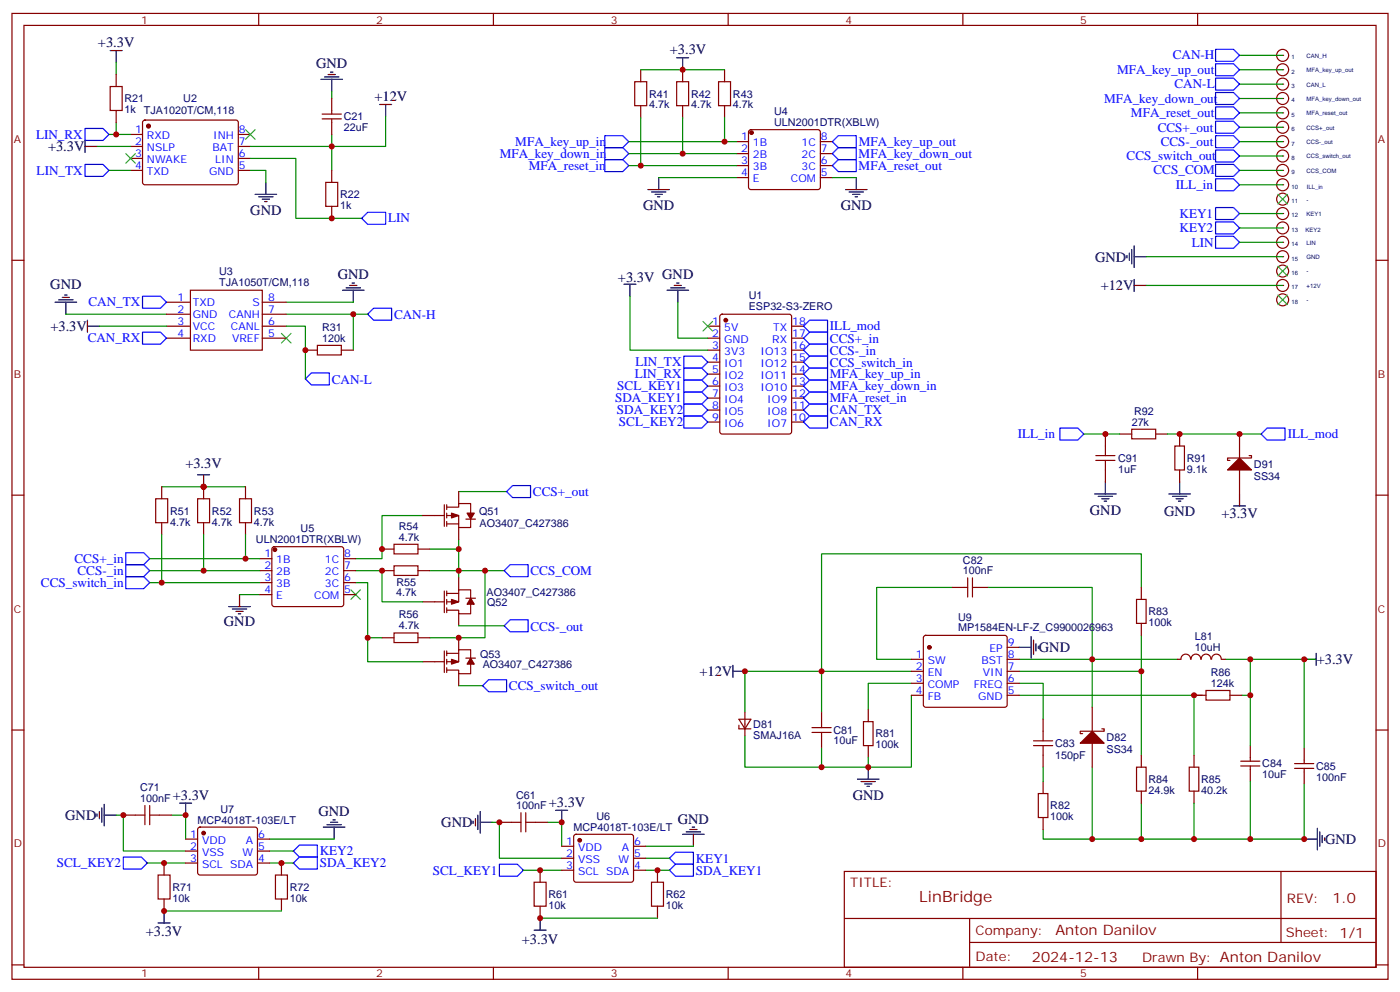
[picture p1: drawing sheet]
<svg xmlns="http://www.w3.org/2000/svg" width="412mm" height="292mm" viewBox="0 0 412 292" stroke-linecap="round" stroke-linejoin="round" font-family="sans-serif">
<g fill="none" stroke="#870000" stroke-width=".35">
<path d="M3.5 4h405.4v284.3h-405.4zM7.1 7.5h398.2v277.3h-398.2zM76.2 4v3.5M145.3 4v3.5M214.5 4v3.5M283.6 4v3.5M352.8 4v3.5M38.5 39.6h3.5M42.2 35.6l.5-.3 27.1 .1 .4 .7-.1 17.9-.6 .4-27.1-.1-.4-.6v-17.6zM70.2 39.6h3.5M187 24.1h3.5v7h-3.5zM188.7 20.5v3.6"/>
<path d="M188.7 31.1v3.5M199.3 24.1h3.5v7h-3.5zM201.1 20.5v3.6M201.1 31.1v3.5M211.7 24.1h3.5v7h-3.5zM213.4 20.5v3.6M213.4 31.1v3.5M220.7 38.4l.5-.2h19.7l.5 .2 .3 .5v16.2l-.3 .5-.5 .2h-19.7l-.5-.2-.2-.5v-16.2zM38.5 43.1h3.5M38.5 46.6h3.5M38.5 50.2h3.5M70.2 43.1h3.5"/>
<path d="M70.2 46.6h3.5M70.2 50.2h3.5M217 41.7h3.5M217 45.2h3.5M217 48.8h3.5M217 52.3h3.5M241.7 41.7h3.5M241.7 45.2h3.5M241.7 48.8h3.5M241.7 52.3h3.5M3.5 76.6h3.6M405.3 76.6h3.6"/>
<path d="M49 96h7.1M49 99.6h7.1M49 89h7.1M49 92.5h7.1M56.1 85.4h21.2v17.7h-21.2zM77.3 96h7M77.3 99.6h7M77.3 89h7M77.3 92.5h7M208.5 96h3.5M208.5 99.6h3.5M212.3 92.7l.4-.2h19.8l.6 .4 .1 34.2-.5 .6-20 .1-.6-.5-.1-34.1z"/>
<path d="M233.2 96h3.5M233.2 99.6h3.5M208.5 103.1h3.5M208.5 106.6h3.5M208.5 110.1h3.5M208.5 113.7h3.5M208.5 117.2h3.5M233.2 103.1h3.5M233.2 106.6h3.5M233.2 110.1h3.5M233.2 113.7h3.5M233.2 117.2h3.5"/>
<path d="M208.5 120.7h3.5M208.5 124.2h3.5M233.2 120.7h3.5M233.2 124.2h3.5M3.5 145.8h3.6M405.3 145.8h3.6M3.5 214.9h3.6M405.3 214.9h3.6M248.7 256.5h156.6v28.3h-156.6zM377.3 256.6v20.8M248.7 270.4h156.5M285.6 277.4h119.6"/>
<path d="M285.6 270.4v14.1M3.5 284.1h3.6M76.2 284.8v3.5M145.3 284.8v3.5M214.5 284.8v3.5M283.6 284.8v3.5M352.8 284.8v3.5M405.3 284.1h3.6"/>
</g>
<g fill="#870000" stroke="#870000" stroke-width=".35">
<circle cx="213.8" cy="94.3" r=".53"/>
<circle cx="43.7" cy="37.1" r=".53"/>
<circle cx="221.4" cy="39.1" r=".53"/>
</g>
<g fill="none" stroke="#000" stroke-width=".35">
<path d="M32.5 14.9h3.5M34.2 14.9v3.5M199.3 17h3.5M201.1 17v3.5M94.5 23.4h6.4M95.6 22.6h4.2M96.7 21.9h2.1M97.4 21.2h.7M97.7 23.4v3.5M111.8 30.8h3.6M113.6 30.8v3.5M75.1 57.2h6.4"/>
<path d="M76.2 57.9h4.2M77.3 58.6h2.1M78 59.3h.7M78.3 53.7v3.5M190.9 55.8h6.3M191.9 56.5h4.2M193 57.2h2.1M193.7 57.9h.7M194 52.3v3.5M249.1 55.8h6.3M250.1 56.5h4.3M251.2 57.2h2.1"/>
<path d="M251.9 57.9h.7M252.2 52.3v3.5M16.2 89h6.4M17.3 88.3h4.2M18.3 87.6h2.2M19 86.9h.8M19.4 89v3.5M25.8 96h3.5M25.8 94.3v3.5M100.9 85.4h6.3M102 84.7h4.2M103 84h2.1"/>
<path d="M103.7 83.3h.7M104.1 85.4v3.6M183.8 83.7h3.5M185.6 83.7v3.5M196.5 85.4h6.3M197.6 84.7h4.2M198.6 84h2.1M199.3 83.3h.7M199.7 85.4v3.6M322.4 145.4h6.4M323.5 146.1h4.2M324.6 146.8h2.1"/>
<path d="M325.3 147.5h.7M325.6 141.9v3.5M344.3 145.4h6.4M345.4 146.1h4.2M346.4 146.8h2.1M347.1 147.5h.7M347.5 141.9v3.5M363.4 148.9h3.5M365.1 145.4v3.5"/>
</g>
<g fill="none" stroke="#008700" stroke-width=".35">
<path d="M34.2 18.4v3.5M32.1 39.6h6.4M34.2 36.1v3.5M97.7 26.9v2.1M97.7 39.6v10.6M113.6 34.3v8.8h-39.9M188.7 34.6v14.2M188.7 20.5h24.7M201.1 34.6v10.6M213.4 34.6v7.1M32.1 50.2h6.4M73.7 50.2h4.6v3.5"/>
<path d="M73.7 46.6h13.4v17.7h19.4M185.2 41.7h31.8M185.2 45.2h31.8M185.2 48.8h31.8M194 52.3h23M245.2 52.3h7M19.4 92.5h29.6M29.3 96h19.7M84.3 96h5.7v15.5M84.3 92.5h24M84.3 89h19.8M185.6 87.2v15.9h22.9"/>
<path d="M199.7 89v10.6h8.8"/>
</g>
<path d="M72.3 38.2l2.8 2.8M75.1 38.2l-2.8 2.8M37 45.2l2.9 2.8M39.9 45.2l-2.9 2.8M82.9 98.1l2.8 2.9M85.7 98.1l-2.8 2.9M207.1 94.6l2.8 2.8M209.9 94.6l-2.8 2.8" fill="none" stroke="#3c3" stroke-width=".35"/>
<g fill="none" stroke="#00f" stroke-width=".35">
<path d="M25 37.8h5.3l1.8 1.8-1.8 1.7h-5.3zM178.2 39.9h5.2l1.8 1.8-1.8 1.8h-5.2zM25 48.4h5.3l1.8 1.8-1.8 1.7h-5.3zM178.2 43.5h5.2l1.8 1.7-1.8 1.8h-5.2zM178.2 47h5.2l1.8 1.8-1.8 1.7h-5.2zM245.2 41.7l1.7-1.8h5.3v3.6h-5.3zM245.2 45.2l1.7-1.7h5.3v3.5h-5.3zM245.2 48.8l1.7-1.8h5.3v3.5h-5.3zM106.5 64.3l1.8-1.8h5.3v3.5h-5.3zM42 87.2h5.3l1.7 1.8-1.7 1.7h-5.3zM42 97.8h5.3l1.7 1.8-1.7 1.7h-5.3zM108.3 92.5l1.8-1.8h5.3v3.6h-5.3z"/>
<path d="M90 111.5l1.7-1.7h5.3v3.5h-5.3zM312.2 126h5.3l1.8 1.8-1.8 1.7h-5.3zM373.2 126h5.3v3.5h-5.3l-1.7-1.7z"/>
</g>
<circle cx="377.8" cy="16.3" r=".18" fill="#870000"/>
<circle cx="377.8" cy="16.3" r="1.76" fill="none" stroke="#870000" stroke-width=".35"/>
<circle cx="377.8" cy="20.5" r=".18" fill="#870000"/>
<circle cx="377.8" cy="20.5" r="1.76" fill="none" stroke="#870000" stroke-width=".35"/>
<circle cx="377.8" cy="24.8" r=".18" fill="#870000"/>
<circle cx="377.8" cy="24.8" r="1.76" fill="none" stroke="#870000" stroke-width=".35"/>
<circle cx="377.8" cy="29" r=".18" fill="#870000"/>
<circle cx="377.8" cy="29" r="1.76" fill="none" stroke="#870000" stroke-width=".35"/>
<circle cx="377.8" cy="33.2" r=".18" fill="#870000"/>
<circle cx="377.8" cy="33.2" r="1.76" fill="none" stroke="#870000" stroke-width=".35"/>
<circle cx="377.8" cy="37.5" r=".18" fill="#870000"/>
<circle cx="377.8" cy="37.5" r="1.76" fill="none" stroke="#870000" stroke-width=".35"/>
<circle cx="377.8" cy="41.7" r=".18" fill="#870000"/>
<circle cx="377.8" cy="41.7" r="1.76" fill="none" stroke="#870000" stroke-width=".35"/>
<circle cx="377.8" cy="45.9" r=".18" fill="#870000"/>
<circle cx="377.8" cy="45.9" r="1.76" fill="none" stroke="#870000" stroke-width=".35"/>
<circle cx="377.8" cy="50.2" r=".18" fill="#870000"/>
<circle cx="377.8" cy="50.2" r="1.76" fill="none" stroke="#870000" stroke-width=".35"/>
<circle cx="377.8" cy="54.4" r=".18" fill="#870000"/>
<circle cx="377.8" cy="54.4" r="1.76" fill="none" stroke="#870000" stroke-width=".35"/>
<circle cx="377.8" cy="58.6" r=".18" fill="#870000"/>
<circle cx="377.8" cy="58.6" r="1.76" fill="none" stroke="#870000" stroke-width=".35"/>
<circle cx="377.8" cy="62.9" r=".18" fill="#870000"/>
<circle cx="377.8" cy="62.9" r="1.76" fill="none" stroke="#870000" stroke-width=".35"/>
<circle cx="377.8" cy="67.1" r=".18" fill="#870000"/>
<circle cx="377.8" cy="67.1" r="1.76" fill="none" stroke="#870000" stroke-width=".35"/>
<circle cx="377.8" cy="71.3" r=".18" fill="#870000"/>
<circle cx="377.8" cy="71.3" r="1.76" fill="none" stroke="#870000" stroke-width=".35"/>
<circle cx="377.8" cy="75.6" r=".18" fill="#870000"/>
<circle cx="377.8" cy="75.6" r="1.76" fill="none" stroke="#870000" stroke-width=".35"/>
<circle cx="377.8" cy="79.8" r=".18" fill="#870000"/>
<circle cx="377.8" cy="79.8" r="1.76" fill="none" stroke="#870000" stroke-width=".35"/>
<circle cx="377.8" cy="84" r=".18" fill="#870000"/>
<circle cx="377.8" cy="84" r="1.76" fill="none" stroke="#870000" stroke-width=".35"/>
<circle cx="377.8" cy="88.3" r=".18" fill="#870000"/>
<g fill="none" stroke="#870000" stroke-width=".35">
<path d="M32.5 25.5h3.5v7h-3.5zM34.2 21.9v3.6M34.2 32.5v3.6M94.9 33.6h5.6M94.9 35h5.6M97.7 29v4.6M97.7 35v4.6M96 53.7h3.5v7h-3.5zM97.7 50.2v3.5M97.7 60.7v3.6M90 103.1h3.5M93.5 101.7h7v2.8h-7z"/>
<path d="M100.5 103.1h3.6M322.8 134.1h5.6M322.8 135.5h5.6M325.6 127.8v6.3M325.6 135.5v6.4M329.8 127.8h3.6M333.4 126.4h7v2.8h-7zM340.4 127.8h3.6M346.1 131.3h2.8v7.1h-2.8zM347.5 127.8v3.5M347.5 138.4v3.5M365.1 127.8v7"/>
<path d="M365.1 138.4v7M367.9 134.1h.8v.7h-7.1v.7h.7M45.9 146.8h3.5v7.1h-3.5zM47.6 143.3v3.5M47.6 153.9v3.5M58.2 146.8h3.5v7.1h-3.5zM60 143.3v3.5M60 153.9v3.5M70.6 146.8h3.5v7.1h-3.5zM72.3 143.3v3.5M72.3 153.9v3.5M124.5 151.8h6.4"/>
<path d="M130.9 148.6v6.3M131.6 151.8h3.5v3.5h3.5v-2.5M131.6 149.3h3.5v-1.1h3.5v2.9M131.6 148.6v1.4M131.6 151.1v1.4M131.6 153.5v1.4M131.6 154.2h3.5M135.1 144.7v3.5M135.1 155.3v3.5M137.2 152.8h2.9M76.6 164.5h3.5M76.6 168h3.5"/>
<path d="M76.6 171.5h3.5M76.6 175h3.5M80.3 161.1l.5-.2h19.7l.5 .2 .2 .5v16.3l-.2 .5-.5 .2h-19.7l-.5-.3-.2-.4v-16.3zM101.2 164.5h3.6M101.2 168h3.6M101.2 171.5h3.6M101.2 175h3.6M112.5 168h3.6M112.5 161.6h3.6M116.1 160.2h7v2.9h-7zM116.1 166.6h7v2.8h-7zM123.1 168h3.5"/>
<path d="M123.1 161.6h3.5M124.5 177.2h6.4M130.9 174v6.3M131.6 174v1.4M131.6 176.5v1.4M131.6 178.9v1.4M131.6 174.7h3.5M135.1 170.1v3.5M137.2 176.1h2.9M138.6 176.1v-2.5h-3.5v3.6h-3.5M138.6 177.9v2.8h-3.5v-1.1h-3.5M280.5 172.9h4.5"/>
<path d="M285 170.1v5.7M286.5 170.1v5.7M286.5 172.9h4.5M334.8 176.5h2.8v7h-2.8zM336.2 172.9v3.6M112.5 187.7h3.6M116.1 186.3h7v2.9h-7zM123.1 187.7h3.5M124.5 194.8h6.4M130.9 191.6v6.4M131.6 191.6v1.4M131.6 194.1v1.4"/>
<path d="M131.6 196.6v1.4M131.6 192.3h3.5M135.1 180.7v3.5M135.1 187.7v3.6M135.1 198.3v3.6M137.2 193.7h2.9M138.6 193.7v-2.4h-3.5v3.5h-3.5M138.6 195.5v2.8h-3.5v-1h-3.5M268.5 194.1h3.5M268.5 197.6h3.5M272.2 187.2l.5-.2h23.3l.5 .2 .2 .5v19.8l-.2 .5-.5 .2h-23.3l-.5-.2-.2-.5v-19.8zM296.7 194.1h3.5"/>
<path d="M296.7 197.6h3.5M296.7 190.6h3.5M336.2 183.5v3.5M346.8 194.1h1M347.9 194.1a1.41 1.41 0 0 1 1.4-1.5 1.41 1.41 0 0 1 1.4 1.5M350.9 194.1a1.41 1.41 0 0 1 1.4-1.5 1.41 1.41 0 0 1 1.4 1.5M353.9 194.1a1.41 1.41 0 0 1 1.4-1.5 1.41 1.41 0 0 1 1.4 1.5M356.9 194.1a1.41 1.41 0 0 1 1.4-1.5 1.41 1.41 0 0 1 1.4 1.5M359.8 194.1h1.1M217.7 211.7h3.5l-1.8 2.9zM217.7 213.5v1.1h3.5M219.4 209.6v7.1"/>
<path d="M239.2 215.6h5.6M239.2 214.2h5.6M242 209.6v4.6M242 215.6v4.6M254.4 212.4h2.8v7.1h-2.8zM255.8 208.9v3.5M255.8 219.5v3.5M268.5 204.7h3.5M268.5 201.2h3.5M296.7 204.7h3.5M296.7 201.2h3.5M304.4 219.5h5.7"/>
<path d="M304.4 218.1h5.7M307.3 211.7v6.4M307.3 219.5v6.3M321.7 208.2v7.1M321.7 218.8v7M324.6 214.6h.7v.7h-7.1v.7h.7M351.7 204.7h3.5M355.2 203.3h7.1v2.8h-7.1zM362.3 204.7h3.5M368.3 219.5v4.6M36.3 240h6.4M42.7 237.1v5.7"/>
<path d="M44.1 240h6.3M44.1 237.1v5.7M153.5 239.3v5.6M154.9 239.3v5.6M305.9 233.6h2.8v7.1h-2.8zM307.3 230.1v3.5M334.8 225.8h2.8v7.1h-2.8zM336.2 222.3v3.5M336.2 232.9v3.5M350.3 225.8h2.8v7.1h-2.8zM351.7 222.3v3.5M351.7 232.9v3.5"/>
<path d="M365.5 225.5h5.6M365.5 224.1h5.6M368.3 225.5v4.6M381.4 226.2h5.6M381.4 224.8h5.6M384.2 220.2v4.6M384.2 226.2v4.6M46.6 257.6h3.5v7.1h-3.5zM48.3 254.1v3.5M54.7 247h3.5M54.7 250.5h3.5M54.7 254.1h3.5"/>
<path d="M58.4 243.7l.5-.2h16.2l.5 .2 .2 .5v12.7l-.2 .5-.5 .2h-16.2l-.5-.2-.2-.5v-12.7zM75.8 247h3.6M75.8 250.5h3.6M75.8 254.1h3.6M81.1 257.6h3.6v7.1h-3.6zM82.9 254.1v3.5M147.1 242.1h6.4M154.9 242.1h6.3M157.3 259.7h3.6v7.1h-3.6zM159.1 256.2v3.5M165.5 249.1h3.5M165.5 252.7h3.5"/>
<path d="M165.5 256.2h3.5M169.2 245.8l.5-.2h16.2l.5 .2 .2 .5v12.7l-.2 .5-.5 .2h-16.2l-.5-.2-.2-.5v-12.7zM186.6 249.1h3.5M186.6 252.7h3.5M186.6 256.2h3.5M191.9 259.7h3.5v7.1h-3.5zM193.7 256.2v3.5M307.3 240.7v3.5M48.3 264.7v3.5M82.9 264.7v3.5M159.1 266.8v3.5M193.7 266.8v3.5"/>
<circle cx="377.8" cy="88.3" r="1.76"/>
</g>
<g fill="none" stroke="#008700" stroke-width=".35">
<path d="M365.1 16.3h12.7M365.1 24.8h12.7M365.1 37.5h12.7M365.1 33.2h12.7M365.1 29h12.7M365.1 20.5h12.7M28.6 43.1h9.9M365.1 50.2h12.7M365.1 45.9h12.7M365.1 41.7h12.7M365.1 54.4h12.7M337.6 75.6h40.2"/>
<path d="M365.1 62.9h12.7M365.1 67.1h12.7M365.1 71.3h12.7M104.1 92.5v10.6M337.6 84h40.2M319.3 127.8h10.5M344 127.8h27.5M47.6 143.3h24.7M47.6 157.4v14.1M60 157.4v10.6M72.3 157.4v7.1M124.5 151.8h-12v12.7h-7.7"/>
<path d="M135.1 158.8v11.3M135.1 144.7h14.1M44.1 168h32.5M44.1 164.5h32.5M44.1 171.5h32.5M70.6 175h6M104.8 171.5h3.5v23.3h16.2M104.8 168h7.7v9.2h12M126.6 161.6h8.5M126.6 168h21.9M142.9 168v19.7h-16.3M280.5 172.9h-22.3v21.2h10.3"/>
<path d="M291 172.9h30.7v35.3M336.2 172.9v-9.8h-94.2v46.5M108.3 187.7h4.2M135.1 184.2h13.4M268.5 197.6h-49.1v12M300.2 197.6h36M300.2 194.1h46.6M336.2 187v35.3M360.9 194.1h26.8M368.3 194.1v10.6M384.2 194.1v26.1M135.1 201.9h7.1"/>
<path d="M219.4 216.7v9.1h22.6v-5.6M268.5 204.7v21.1h-12.7M268.5 201.2h-12.7v7.7M300.2 201.2h7.1v10.5M300.2 204.7h51.5v17.6M351.7 204.7h2.5M365.8 204.7h2.5v14.8M34.2 240h2.1v10.5h18.4M50.4 240h4.3v7M242 225.8h13.8M255.8 223v2.8M307.3 225.8v4.3"/>
<path d="M321.7 225.8v21.2M336.2 236.4v10.6M351.7 236.4v10.6M368.3 230.1v16.9M384.2 230.8v16.2M43.4 254.1h11.3M79.4 254.1h7M79.4 250.5h7M79.4 247h19M145 242.1h2.1v10.6h18.4M154.2 256.2h11.3M161.2 242.1h4.3v7"/>
<path d="M190.1 252.7h7.1M190.1 256.2h7.1M190.1 249.1h14.2M307.3 244.2v2.8h77.2M48.3 268.2h34.6M159.1 270.3h34.6"/>
</g>
<g fill="none" stroke="#00f" stroke-width=".35">
<path d="M358.1 14.5h5.3l1.7 1.8-1.7 1.8h-5.3zM358.1 18.8h5.3l1.7 1.7-1.7 1.8h-5.3zM358.1 23h5.3l1.7 1.8-1.7 1.7h-5.3zM358.1 27.2h5.3l1.7 1.8-1.7 1.8h-5.3zM358.1 31.5h5.3l1.7 1.7-1.7 1.8h-5.3zM358.1 35.7h5.3l1.7 1.8-1.7 1.7h-5.3zM358.1 39.9h5.3l1.7 1.8-1.7 1.8h-5.3zM358.1 48.4h5.3l1.7 1.8-1.7 1.7h-5.3zM358.1 44.2h5.3l1.7 1.7-1.7 1.8h-5.3zM358.1 52.6h5.3l1.7 1.8-1.7 1.8h-5.3zM358.1 61.1h5.3l1.7 1.8-1.7 1.7h-5.3zM358.1 65.3h5.3l1.7 1.8-1.7 1.8h-5.3z"/>
<path d="M358.1 69.6h5.3l1.7 1.7-1.7 1.8h-5.3zM236.7 96l1.8-1.7h5.3v3.5h-5.3zM236.7 99.6l1.8-1.8h5.3v3.5h-5.3zM201.4 108.4h5.3l1.8 1.7-1.8 1.8h-5.3zM201.4 104.8h5.3l1.8 1.8-1.8 1.8h-5.3zM201.4 119h5.3l1.8 1.7-1.8 1.8h-5.3zM201.4 115.4h5.3l1.8 1.8-1.8 1.8h-5.3zM201.4 111.9h5.3l1.8 1.8-1.8 1.7h-5.3zM236.7 106.6l1.8-1.8h5.3v3.6h-5.3zM236.7 110.1l1.8-1.7h5.3v3.5h-5.3zM236.7 113.7l1.8-1.8h5.3v3.5h-5.3zM236.7 117.2l1.8-1.8h5.3v3.6h-5.3z"/>
<path d="M238.5 101.3h5.3v3.5h-5.3l-1.8-1.7zM201.4 122.5h5.3l1.8 1.7-1.8 1.8h-5.3zM236.7 120.7l1.8-1.7h5.3v3.5h-5.3zM236.7 124.2l1.8-1.7h5.3v3.5h-5.3zM149.2 144.7l1.8-1.8h5.3v3.6h-5.3zM37 169.8h5.3l1.8 1.7-1.8 1.8h-5.3zM37 166.2h5.3l1.8 1.8-1.8 1.8h-5.3zM37 162.7h5.3l1.8 1.8-1.8 1.7h-5.3zM148.5 168l1.8-1.8h5.3v3.6h-5.3zM148.5 184.2l1.8-1.7h5.3v3.5h-5.3zM142.2 201.9l1.7-1.8h5.3v3.5h-5.3zM36.3 252.3h5.3l1.8 1.8-1.8 1.7h-5.3z"/>
<path d="M86.4 254.1l1.8-1.8h5.3v3.5h-5.3zM86.4 250.5l1.8-1.7h5.3v3.5h-5.3zM147.1 254.4h5.3l1.8 1.8-1.8 1.8h-5.3zM197.2 252.7l1.8-1.8h5.3v3.5h-5.3zM199 254.4h5.3v3.6h-5.3l-1.8-1.8z"/>
</g>
<g fill="none" stroke="#000" stroke-width=".35">
<path d="M25 43.1h3.6M25 41.3v3.6M332 75.2v.7M332.7 74.5v2.1M333.4 73.4v4.3M334.1 72.4v6.3M334.1 75.6h3.5M334.1 84h3.5M334.1 82.3v3.5M58.2 139.8h3.5M60 139.8v3.5M67.4 178.6h6.3"/>
<path d="M68.4 179.3h4.3M69.5 180h2.1M70.6 175v3.6M70.2 180.7h.7M215.9 197.6h3.5M215.9 195.9v3.5M300.2 190.6h3.5M303.7 187.4v6.3M304.4 188.5v4.2M305.2 189.5v2.1M305.9 190.2v.7M384.2 194.1h3.5"/>
<path d="M387.7 192.3v3.6M28.6 239.6v.7M29.3 238.9v2.1M30 237.8v4.3M30.7 240h3.5M30.7 236.8v6.3M52.9 236.4h3.5M54.7 236.4v3.6M140.8 240v4.2M141.5 238.9v6.4M163.7 238.5h3.5M165.5 238.5v3.6"/>
<path d="M252.6 229.4h6.3M253.6 230.1h4.3M254.7 230.8h2.1M255.4 231.5h.7M255.8 225.8v3.6M95.2 243.5h6.4M96.3 242.8h4.2M97.4 242.1h2.1M98.1 241.4h.7M98.4 243.5v3.5M139.3 241.7v.7M140.1 241v2.1"/>
<path d="M141.5 242.1h3.5M201.1 245.6h6.3M202.1 244.9h4.3M203.2 244.2h2.1M203.9 243.5h.7M204.3 245.6v3.5M384.5 247h3.6M388.1 243.8v6.4M388.8 244.9v4.2M389.5 246v2.1M390.2 246.7v.7M46.6 271.7h3.5"/>
<path d="M48.3 268.2v3.5M157.3 273.8h3.6M159.1 270.3v3.5"/>
</g>
<g fill="#870000" stroke="#870000" stroke-width=".35">
<path d="M138.6 193.7l1.1 1.8h-2.1z"/>
<path d="M133 194.1l2.1 .7-2.1 .7z"/>
<path d="M138.6 176.1l1.1 1.8h-2.1z"/>
<path d="M133 176.5l2.1 .7-2.1 .7z"/>
<path d="M137.6 151.1h2.1l-1.1 1.7z"/>
<path d="M133 151.1l2.1 .7-2.1 .7z"/>
<path d="M318.2 218.8l3.5-3.5 3.6 3.5z"/>
<path d="M361.6 138.4l3.5-3.6 3.6 3.6z"/>
<circle cx="81" cy="161.8" r=".53"/>
<circle cx="60" cy="245.3" r=".53"/>
<circle cx="170.7" cy="247.4" r=".53"/>
<circle cx="273.8" cy="190.6" r=".53"/>
</g>
<path d="M376.4 57.2l2.8 2.8M379.2 57.2l-2.8 2.8M376.4 78.4l2.8 2.8M379.2 78.4l-2.8 2.8M376.4 86.9l2.8 2.8M379.2 86.9l-2.8 2.8M103.4 173.6l2.8 2.9M106.2 173.6l-2.8 2.9" fill="none" stroke="#3c3" stroke-width=".35"/>
<g fill="#c00">
<circle cx="97.7" cy="43.1" r=".88"/>
<circle cx="34.2" cy="39.6" r=".88"/>
<circle cx="188.7" cy="48.8" r=".88"/>
<circle cx="201.1" cy="45.2" r=".88"/>
<circle cx="213.4" cy="41.7" r=".88"/>
<circle cx="201.1" cy="20.5" r=".88"/>
<circle cx="159.1" cy="256.2" r=".88"/>
<circle cx="193.7" cy="256.2" r=".88"/>
<circle cx="82.9" cy="254.1" r=".88"/>
<circle cx="159.1" cy="270.3" r=".88"/>
<circle cx="48.3" cy="254.1" r=".88"/>
<circle cx="48.3" cy="268.2" r=".88"/>
<circle cx="142.9" cy="168" r=".88"/>
<circle cx="135.1" cy="187.7" r=".88"/>
<circle cx="108.3" cy="187.7" r=".88"/>
<circle cx="135.1" cy="161.6" r=".88"/>
<circle cx="135.1" cy="168" r=".88"/>
<circle cx="60" cy="143.3" r=".88"/>
<circle cx="47.6" cy="171.5" r=".88"/>
<circle cx="60" cy="168" r=".88"/>
<circle cx="72.3" cy="164.5" r=".88"/>
<circle cx="104.1" cy="92.5" r=".88"/>
<circle cx="242" cy="197.6" r=".88"/>
<circle cx="321.7" cy="194.1" r=".88"/>
<circle cx="321.7" cy="247" r=".88"/>
<circle cx="368.3" cy="194.1" r=".88"/>
<circle cx="219.4" cy="197.6" r=".88"/>
<circle cx="384.2" cy="247" r=".88"/>
<circle cx="368.3" cy="247" r=".88"/>
<circle cx="242" cy="225.8" r=".88"/>
<circle cx="384.2" cy="194.1" r=".88"/>
<circle cx="336.2" cy="247" r=".88"/>
<circle cx="90" cy="103.1" r=".88"/>
<circle cx="112.5" cy="161.6" r=".88"/>
<circle cx="112.5" cy="168" r=".88"/>
<circle cx="336.2" cy="197.6" r=".88"/>
<circle cx="255.8" cy="225.8" r=".88"/>
<circle cx="351.7" cy="247" r=".88"/>
<circle cx="351.7" cy="204.7" r=".88"/>
<circle cx="368.3" cy="204.7" r=".88"/>
<circle cx="97.7" cy="64.3" r=".88"/>
<circle cx="36.3" cy="240" r=".88"/>
<circle cx="54.7" cy="240" r=".88"/>
<circle cx="325.6" cy="127.8" r=".88"/>
<circle cx="365.1" cy="127.8" r=".88"/>
<circle cx="147.1" cy="242.1" r=".88"/>
<circle cx="165.5" cy="242.1" r=".88"/>
<circle cx="347.5" cy="127.8" r=".88"/>
</g>
<text font-size="4.6" fill="#800" x="270.8" y="265.6">LinBridge</text>
<g font-size="4.2">
<text x="28.9" y="13.8">+3.3V</text>
<text x="197.3" y="15.9">+3.3V</text>
<text x="93.1" y="20.1">GND</text>
<text x="110.3" y="29.7">+12V</text>
<text x="14.1" y="44.5">+3.3V</text>
<text x="73.7" y="63.2">GND</text>
<text x="189.4" y="61.9">GND</text>
<text x="247.6" y="61.9">GND</text>
<text x="322.6" y="77">GND</text>
<text x="99.5" y="82.2">GND</text>
<text x="182" y="83">+3.3V GND</text>
<text x="14.8" y="85.1">GND</text>
<text x="324.2" y="85.5">+12V</text>
<text x="14.8" y="97.4">+3.3V</text>
<text x="54.6" y="137.7">+3.3V</text>
<text x="321.1" y="151.5">GND</text>
<text x="342.9" y="151.8">GND</text>
<text x="359.8" y="152.5">+3.3V</text>
<text x="66" y="184.2">GND</text>
<text x="306" y="192">GND</text>
<text x="387.9" y="195.5">+3.3V</text>
<text x="206" y="199.1">+12V</text>
<text x="50.9" y="235.4">+3.3V</text>
<text x="161.7" y="237.5">+3.3V</text>
<text x="251.2" y="235.4">GND</text>
<text x="19.2" y="241.4">GND</text>
<text x="93.8" y="240.3">GND</text>
<text x="130" y="243.6">GND</text>
<text x="199.7" y="242.5">GND</text>
<text x="390.3" y="248.4">GND</text>
<text x="43" y="275.6">+3.3V</text>
<text x="153.7" y="277.8">+3.3V</text>
</g>
<g font-size="4.2" fill="#800">
<text x="392.5" y="265.8">1.0</text>
<text x="310.9" y="275.4">Anton Danilov</text>
<text x="304" y="283.2">2024-12-13</text>
</g>
<g font-size="3.9" fill="#00f">
<text x="345.4" y="17.5">CAN-H</text>
<text x="329" y="21.8">MFA_key_up_out</text>
<text x="346" y="26">CAN-L</text>
<text x="325.2" y="30.3">MFA_key_down_out</text>
<text x="333.1" y="34.5">MFA_reset_out</text>
<text x="10.6" y="40.9">LIN_RX</text>
<text x="341" y="38.7">CCS+_out</text>
<text x="147.2" y="46.5">MFA_key_down_in</text>
<text x="151.8" y="42.9">MFA_key_up_in</text>
<text x="252.9" y="46.5">MFA_key_down_out</text>
<text x="252.9" y="42.9">MFA_key_up_out</text>
<text x="331.9" y="47.1">CCS_switch_out</text>
<text x="341.9" y="43">CCS-_out</text>
<text x="10.8" y="51.4">LIN_TX</text>
<text x="155.8" y="50">MFA_reset_in</text>
<text x="252.9" y="50">MFA_reset_out</text>
<text x="339.8" y="51.3">CCS_COM</text>
<text x="346.4" y="55.7">ILL_in</text>
<text x="114.3" y="65.5">LIN</text>
<text x="347.5" y="64.1">KEY1</text>
<text x="347.5" y="68.3">KEY2</text>
<text x="351.1" y="72.7">LIN</text>
<text x="26.1" y="90.1">CAN_TX</text>
<text x="116.1" y="93.9">CAN-H</text>
<text x="25.8" y="100.8">CAN_RX</text>
<text x="244.5" y="97.3">ILL_mod</text>
<text x="244.5" y="100.9">CCS+_in</text>
<text x="187.2" y="107.9">LIN_TX</text>
<text x="244.5" y="104.4">CCS-_in</text>
<text x="244.5" y="107.9">CCS_switch_in</text>
<text x="97.7" y="112.9">CAN-L</text>
<text x="187" y="111.4">LIN_RX</text>
<text x="244.5" y="111.4">MFA_key_up_in</text>
<text x="181.2" y="118.5">SDA_KEY1</text>
<text x="181.8" y="114.9">SCL_KEY1</text>
<text x="244.5" y="114.9">MFA_key_down_in</text>
<text x="244.5" y="118.4">MFA_reset_in</text>
<text x="181.7" y="121.9">SDA_KEY2</text>
<text x="182.3" y="125.4">SCL_KEY2</text>
<text x="244.5" y="121.9">CAN_TX</text>
<text x="244.5" y="125.5">CAN_RX</text>
<text x="299.8" y="129">ILL_in</text>
<text x="379.3" y="129">ILL_mod</text>
<text x="157" y="146">CCS+_out</text>
<text x="21.9" y="165.7">CCS+_in</text>
<text x="12" y="172.8">CCS_switch_in</text>
<text x="22.8" y="169.3">CCS-_in</text>
<text x="156.3" y="169.3">CCS_COM</text>
<text x="156.3" y="185.7">CCS-_out</text>
<text x="149.9" y="203.2">CCS_switch_out</text>
<text x="94.2" y="251.8">KEY2</text>
<text x="16.7" y="255.3">SCL_KEY2</text>
<text x="94.2" y="255.3">SDA_KEY2</text>
<text x="127.5" y="257.5">SCL_KEY1</text>
<text x="205" y="253.9">KEY1</text>
<text x="205" y="257.5">SDA_KEY1</text>
</g>
<g font-size="3.9" fill="#800">
<text x="250.5" y="261.1">TITLE:</text>
<text x="379.1" y="265.8">REV:</text>
<text x="287.4" y="275.3">Company:</text>
<text x="378.7" y="275.9">Sheet: 1/1</text>
<text x="287.4" y="283">Date:</text>
<text x="336.4" y="283.1">Drawn By: Anton Danilov</text>
</g>
<g font-size="3.2" fill="#800">
<text x="41.6" y="6.9">1</text>
<text x="110.8" y="6.9">2</text>
<text x="179.9" y="6.9">3</text>
<text x="249.1" y="6.9">4</text>
<text x="318.2" y="6.9">5</text>
<text x="4.1" y="42.1">A</text>
<text x="405.9" y="42.1">A</text>
<text x="4.1" y="111.2">B</text>
<text x="405.9" y="111.2">B</text>
<text x="4.1" y="180.3">C</text>
<text x="405.9" y="180.3">C</text>
<text x="4.1" y="249.5">D</text>
<text x="405.9" y="249.5">D</text>
<text x="41.6" y="287.8">1</text>
<text x="110.8" y="287.8">2</text>
<text x="179.9" y="287.8">3</text>
<text x="249.1" y="287.8">4</text>
<text x="318.2" y="287.8">5</text>
</g>
<g font-size="3.2" fill="#000080">
<text x="191.2" y="28.8">R41</text>
<text x="203.6" y="28.8">R42</text>
<text x="215.9" y="28.8">R43</text>
<text x="36.7" y="33.3">1k</text>
<text x="36.7" y="30.2">R21</text>
<text x="42.4" y="33.6">TJA1020T/CM,118</text>
<text x="54" y="30.1">U2</text>
<text x="101.2" y="35.3">C21</text>
<text x="191.2" y="31.9">4.7k</text>
<text x="203.6" y="31.9">4.7k</text>
<text x="215.9" y="31.9">4.7k</text>
<text x="228" y="33.9">U4</text>
<text x="101.2" y="38.6">22uF</text>
<text x="228" y="37.1">ULN2001DTR(XBLW)</text>
<text x="100.2" y="58.4">R22</text>
<text x="100.2" y="61.5">1k</text>
<text x="64.6" y="81">U3</text>
<text x="64.6" y="84.2">TJA1050T/CM,118</text>
<text x="220.6" y="88.1">U1</text>
<text x="220.6" y="91.3">ESP32-S3-ZERO</text>
<text x="94.9" y="100.6">120k</text>
<text x="94.9" y="97.5">R31</text>
<text x="333.4" y="125.3">27k</text>
<text x="334.1" y="122.2">R92</text>
<text x="329.4" y="136">C91</text>
<text x="349.6" y="136">R91</text>
<text x="369.4" y="137.7">D91</text>
<text x="329.3" y="139.1">1uF</text>
<text x="349.6" y="139.1">9.1k</text>
<text x="369.4" y="141.2">SS34</text>
<text x="50.1" y="154.7">4.7k</text>
<text x="50.1" y="151.5">R51</text>
<text x="62.4" y="154.7">4.7k</text>
<text x="62.4" y="151.5">R52</text>
<text x="74.8" y="154.7">4.7k</text>
<text x="74.8" y="151.5">R53</text>
<text x="117.5" y="155.9">R54</text>
<text x="141.2" y="151.5">Q51</text>
<text x="141.2" y="155">AO3407_C427386</text>
<text x="75.4" y="159.9">ULN2001DTR(XBLW)</text>
<text x="88.6" y="156.6">U5</text>
<text x="117.5" y="159.2">4.7k</text>
<text x="283.6" y="165.9">C82</text>
<text x="116.8" y="172.6">R55</text>
<text x="283.6" y="169.1">100nF</text>
<text x="116.7" y="175.4">4.7k</text>
<text x="143.4" y="175.5">AO3407_C427386</text>
<text x="143.5" y="178.3">Q52</text>
<text x="117.5" y="185.3">4.7k</text>
<text x="117.5" y="182">R56</text>
<text x="282.2" y="185.9">MP1584EN-LF-Z_C9900026963</text>
<text x="282.2" y="182.7">U9</text>
<text x="338.3" y="184.3">100k</text>
<text x="338.3" y="181.1">R83</text>
<text x="352" y="191.5">10uH</text>
<text x="352" y="188.4">L81</text>
<text x="141.4" y="193.8">Q53</text>
<text x="142.2" y="196.7">AO3407_C427386</text>
<text x="356.7" y="202.2">124k</text>
<text x="356.7" y="199.1">R86</text>
<text x="221.9" y="214.2">D81</text>
<text x="245.5" y="216">C81</text>
<text x="221.9" y="217.5">SMAJ16A</text>
<text x="245.5" y="219.1">10uF</text>
<text x="257.9" y="220.3">100k</text>
<text x="257.9" y="217.1">R81</text>
<text x="310.8" y="219.9">C83</text>
<text x="326" y="221.6">SS34</text>
<text x="326" y="218.1">D82</text>
<text x="310.8" y="223.4">150pF</text>
<text x="371.8" y="225.8">C84</text>
<text x="387.7" y="226.6">C85</text>
<text x="41.3" y="233">C71</text>
<text x="338.3" y="233.7">24.9k</text>
<text x="338.3" y="230.5">R84</text>
<text x="353.8" y="233.6">40.2k</text>
<text x="353.8" y="230.6">R85</text>
<text x="371.8" y="229">10uF</text>
<text x="387.7" y="229.8">100nF</text>
<text x="41.3" y="236.1">100nF</text>
<text x="64.9" y="239.2">U7</text>
<text x="152.1" y="238.2">100nF</text>
<text x="152.1" y="235.1">C61</text>
<text x="309.4" y="238.3">R82</text>
<text x="58.1" y="242.5">MCP4018T-103E/LT</text>
<text x="168.9" y="244.6">MCP4018T-103E/LT</text>
<text x="175.7" y="241.3">U6</text>
<text x="309.4" y="241.4">100k</text>
<text x="50.8" y="262.3">R71</text>
<text x="85.4" y="262.3">R72</text>
<text x="50.8" y="265.4">10k</text>
<text x="85.4" y="265.4">10k</text>
<text x="161.6" y="267.6">10k</text>
<text x="161.6" y="264.4">R61</text>
<text x="196.1" y="267.6">10k</text>
<text x="196.1" y="264.4">R62</text>
</g>
<g font-size="3.2" fill="#00f">
<text x="39.8" y="39.2">1</text>
<text x="43.3" y="41">RXD</text>
<text x="62.8" y="41">INH</text>
<text x="70.4" y="39.2">8</text>
<text x="218.3" y="41.3">1</text>
<text x="241.8" y="41.3">8</text>
<text x="39.8" y="42.8">2</text>
<text x="39.8" y="46.3">3</text>
<text x="43.3" y="44.5">NSLP</text>
<text x="62.6" y="44.5">BAT</text>
<text x="70.4" y="46.3">6</text>
<text x="70.4" y="42.8">7</text>
<text x="218.3" y="44.9">2</text>
<text x="221.8" y="46.6">2B</text>
<text x="221.8" y="43.1">1B</text>
<text x="236.1" y="43.1">1C</text>
<text x="236.1" y="46.6">2C</text>
<text x="241.8" y="44.9">7</text>
<text x="39.8" y="49.8">4</text>
<text x="43.3" y="48">NWAKE</text>
<text x="43.3" y="51.6">TXD</text>
<text x="61.6" y="51.6">GND</text>
<text x="63.4" y="48">LIN</text>
<text x="70.4" y="49.8">5</text>
<text x="218.3" y="51.9">4</text>
<text x="218.3" y="48.4">3</text>
<text x="221.8" y="53.7">E</text>
<text x="221.8" y="50.2">3B</text>
<text x="233" y="53.7">COM</text>
<text x="236.1" y="50.2">3C</text>
<text x="241.8" y="48.4">6</text>
<text x="241.8" y="51.9">5</text>
<text x="52.3" y="88.6">1</text>
<text x="79" y="88.6">8</text>
<text x="52.3" y="92.1">2</text>
<text x="52.3" y="95.7">3</text>
<text x="56.8" y="90">TXD</text>
<text x="56.8" y="93.6">GND</text>
<text x="67.4" y="93.6">CANH</text>
<text x="74.4" y="90">S</text>
<text x="79" y="95.7">6</text>
<text x="79" y="92.1">7</text>
<text x="209.8" y="95.7">1</text>
<text x="233.4" y="95.7">18</text>
<text x="52.3" y="99.2">4</text>
<text x="56.8" y="97.1">VCC</text>
<text x="56.8" y="100.6">RXD</text>
<text x="68" y="97.1">CANL</text>
<text x="68.3" y="100.6">VREF</text>
<text x="79" y="99.2">5</text>
<text x="209.8" y="99.2">2</text>
<text x="213.3" y="97.4">5V</text>
<text x="213.3" y="101">GND</text>
<text x="227.5" y="101">RX</text>
<text x="227.7" y="97.4">TX</text>
<text x="233.4" y="99.2">17</text>
<text x="209.8" y="102.7">3</text>
<text x="209.8" y="106.3">4</text>
<text x="213.3" y="104.5">3V3</text>
<text x="224" y="104.5">IO13</text>
<text x="233.4" y="106.3">15</text>
<text x="233.4" y="102.7">16</text>
<text x="209.8" y="109.8">5</text>
<text x="209.8" y="113.3">6</text>
<text x="213.3" y="108">IO1</text>
<text x="213.3" y="111.5">IO2</text>
<text x="224" y="111.5">IO11</text>
<text x="224" y="108">IO12</text>
<text x="233.4" y="113.3">13</text>
<text x="233.4" y="109.8">14</text>
<text x="209.8" y="116.8">7</text>
<text x="213.3" y="115.1">IO3</text>
<text x="213.3" y="118.6">IO4</text>
<text x="224" y="115.1">IO10</text>
<text x="226" y="118.6">IO9</text>
<text x="233.4" y="116.8">12</text>
<text x="209.8" y="120.4">8</text>
<text x="209.8" y="123.9">9</text>
<text x="213.3" y="122.1">IO5</text>
<text x="213.3" y="125.7">IO6</text>
<text x="226" y="125.7">IO7</text>
<text x="226" y="122.1">IO8</text>
<text x="233.4" y="123.9">10</text>
<text x="233.4" y="120.4">11</text>
<text x="77.9" y="167.6">2</text>
<text x="77.9" y="164.1">1</text>
<text x="81.4" y="165.9">1B</text>
<text x="95.7" y="165.9">1C</text>
<text x="101.4" y="164.1">8</text>
<text x="101.4" y="167.6">7</text>
<text x="77.9" y="171.2">3</text>
<text x="81.4" y="172.9">3B</text>
<text x="81.4" y="169.4">2B</text>
<text x="95.7" y="169.4">2C</text>
<text x="95.7" y="172.9">3C</text>
<text x="101.4" y="171.2">6</text>
<text x="77.9" y="174.7">4</text>
<text x="81.4" y="176.5">E</text>
<text x="92.6" y="176.5">COM</text>
<text x="101.4" y="174.7">5</text>
<text x="291.5" y="192">EP</text>
<text x="296.9" y="190.2">9</text>
<text x="269.8" y="193.7">1</text>
<text x="269.8" y="197.3">2</text>
<text x="273.3" y="195.5">SW</text>
<text x="289.1" y="195.5">BST</text>
<text x="296.9" y="197.3">7</text>
<text x="296.9" y="193.7">8</text>
<text x="269.8" y="200.8">3</text>
<text x="273.3" y="199">EN</text>
<text x="273.3" y="202.6">COMP</text>
<text x="286.8" y="202.6">FREQ</text>
<text x="289.5" y="199">VIN</text>
<text x="296.9" y="200.8">6</text>
<text x="269.8" y="204.3">4</text>
<text x="273.3" y="206.1">FB</text>
<text x="288.1" y="206.1">GND</text>
<text x="296.9" y="204.3">5</text>
<text x="56" y="246.7">1</text>
<text x="56" y="250.2">2</text>
<text x="59.5" y="248.4">VDD</text>
<text x="59.5" y="252">VSS</text>
<text x="71.4" y="252">W</text>
<text x="72.4" y="248.4">A</text>
<text x="76" y="250.2">5</text>
<text x="76" y="246.7">6</text>
<text x="166.8" y="248.8">1</text>
<text x="170.3" y="250.5">VDD</text>
<text x="183.1" y="250.5">A</text>
<text x="186.8" y="248.8">6</text>
<text x="56" y="253.7">3</text>
<text x="59.5" y="255.5">SCL SDA</text>
<text x="76" y="253.7">4</text>
<text x="166.8" y="252.3">2</text>
<text x="166.8" y="255.8">3</text>
<text x="170.3" y="254.1">VSS</text>
<text x="170.3" y="257.6">SCL SDA</text>
<text x="182.2" y="254.1">W</text>
<text x="186.8" y="255.8">4</text>
<text x="186.8" y="252.3">5</text>
</g>
<g font-size="1.8" fill="#000080">
<text x="380.4" y="17.4">1</text>
<text x="384.9" y="17">CAN_H</text>
<text x="380.4" y="21.7">2</text>
<text x="384.9" y="21.2">MFA_key_up_out</text>
<text x="380.4" y="25.9">3</text>
<text x="384.9" y="25.5">CAN_L</text>
<text x="384.9" y="29.7">MFA_key_down_out</text>
<text x="380.4" y="30.1">4</text>
<text x="380.4" y="34.4">5</text>
<text x="384.9" y="33.9">MFA_reset_out</text>
<text x="380.4" y="38.6">6</text>
<text x="384.9" y="38.2">CCS+_out</text>
<text x="380.4" y="42.8">7</text>
<text x="380.4" y="47.1">8</text>
<text x="384.9" y="42.4">CCS-_out</text>
<text x="384.9" y="46.6">CCS_switch_out</text>
<text x="380.4" y="51.3">9</text>
<text x="384.9" y="50.9">CCS_COM</text>
<text x="380.4" y="55.5">10</text>
<text x="380.4" y="59.8">11</text>
<text x="384.9" y="59.3">-</text>
<text x="384.9" y="55.7">ILL_in</text>
<text x="380.4" y="64">12</text>
<text x="384.9" y="63.6">KEY1</text>
<text x="380.4" y="68.2">13</text>
<text x="384.6" y="68.4">KEY2</text>
<text x="380.4" y="72.5">14</text>
<text x="380.4" y="76.7">15</text>
<text x="384.9" y="72">LIN</text>
<text x="384.9" y="76.3">GND</text>
<text x="380.4" y="80.9">16</text>
<text x="384.9" y="80.5">-</text>
<text x="380.4" y="85.2">17</text>
<text x="380.4" y="89.4">18</text>
<text x="384.9" y="84.7">+12V</text>
<text x="384.9" y="89">-</text>
</g>
</svg>
